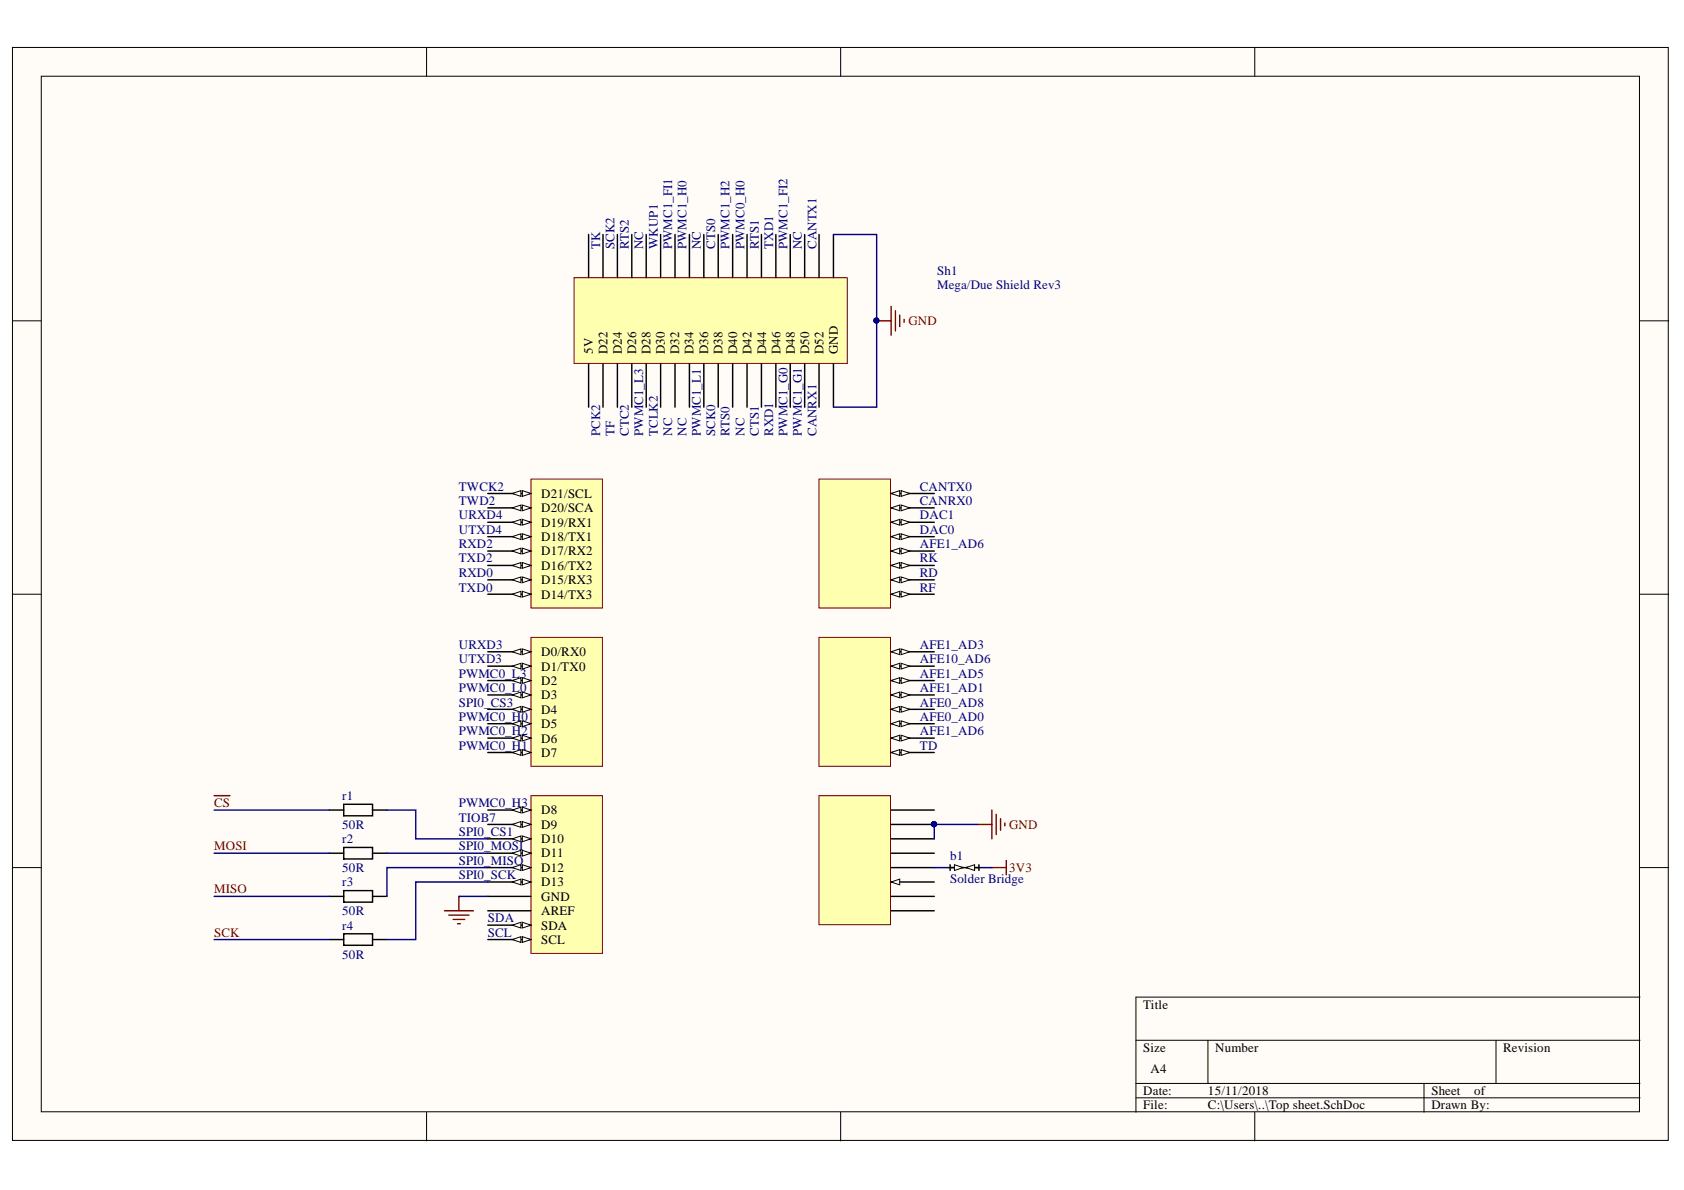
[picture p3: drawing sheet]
<svg xmlns="http://www.w3.org/2000/svg" width="297mm" height="210mm" viewBox="0 0 297 210" stroke-linecap="round" stroke-linejoin="round" font-family="sans-serif">
<g fill="#fffcf8" stroke="#000" stroke-width=".18">
<path d="M2.2 8.4h292.1v192.8h-292.1z"/>
<path d="M7.3 13.4h281.9v182.7h-281.9z"/>
</g>
<g fill="none" stroke="#000" stroke-width=".18">
<path d="M75.2 8.4v5M148.3 8.4v5M221.3 8.4v5M2.2 56.6h5.1M289.3 56.6h5.1M2.2 104.8h5.1M289.3 104.8h5.1M2.2 153h5.1M289.3 153h5.1M289.3 175.9h-88.9v20.3M75.2 196.2v5.1M148.3 196.2v5.1"/>
<path d="M200.4 183.5h88.9M200.4 191.1h88.9M200.4 193.6h88.9M213.1 183.5v7.6M221.3 196.2v5.1M251.2 191.1v5.1M263.9 183.5v7.6"/>
</g>
<g fill="#ffffb0" stroke="#800000" stroke-width=".18">
<path d="M144.4 140.3h12.7v22.8h-12.7z"/>
<path d="M144.4 112.4h12.7v22.8h-12.7z"/>
<path d="M144.4 84.5h12.7v22.8h-12.7z"/>
<path d="M93.7 84.5h12.6v22.8h-12.6z"/>
<path d="M93.7 112.4h12.6v22.8h-12.6z"/>
<path d="M93.7 140.3h12.6v27.9h-12.6z"/>
<path d="M101.3 49h48.2v15.1h-48.2z"/>
</g>
<path d="M157.2 158.1h7.6M157.2 155.6h7.6M157.2 160.6h7.6" fill="none" stroke="#000" stroke-width=".25"/>
<path d="M157.2 155.6l1.5-.5v1z" fill="#fffcf8"/>
<path d="M157.2 155.6l1.5-.5v1z" fill="none" stroke="#000" stroke-width=".18"/>
<path d="M157.2 132.7h7.6M157.2 153h7.6M157.2 150.5h7.6M157.2 148h7.6M157.2 145.4h7.6M157.2 142.9h7.6" fill="none" stroke="#000" stroke-width=".25"/>
<circle cx="164.7" cy="145.4" r=".46" fill="#000080" stroke="#000080" stroke-width=".18"/>
<path d="M157.2 132.7l1.5-.5v1z" fill="#fffcf8"/>
<path d="M157.2 132.7l1.5-.5v1z" fill="none" stroke="#000" stroke-width=".18"/>
<path d="M159 132.2l1.5 .5-1.5 .5z" fill="#fffcf8"/>
<path d="M159 132.2l1.5 .5-1.5 .5z" fill="none" stroke="#000" stroke-width=".18"/>
<path d="M157.2 130.2h7.6" fill="none" stroke="#000" stroke-width=".25"/>
<path d="M157.2 130.2l1.5-.5v1z" fill="#fffcf8"/>
<path d="M157.2 130.2l1.5-.5v1z" fill="none" stroke="#000" stroke-width=".18"/>
<path d="M159 129.7l1.5 .5-1.5 .5z" fill="#fffcf8"/>
<path d="M159 129.7l1.5 .5-1.5 .5z" fill="none" stroke="#000" stroke-width=".18"/>
<path d="M157.2 127.7h7.6" fill="none" stroke="#000" stroke-width=".25"/>
<path d="M157.2 127.7l1.5-.6v1.1z" fill="#fffcf8"/>
<path d="M157.2 127.7l1.5-.6v1.1z" fill="none" stroke="#000" stroke-width=".18"/>
<path d="M159 127.1l1.5 .6-1.5 .5z" fill="#fffcf8"/>
<path d="M159 127.1l1.5 .6-1.5 .5z" fill="none" stroke="#000" stroke-width=".18"/>
<path d="M157.2 125.1h7.6" fill="none" stroke="#000" stroke-width=".25"/>
<path d="M157.2 125.1l1.5-.5v1z" fill="#fffcf8"/>
<path d="M157.2 125.1l1.5-.5v1z" fill="none" stroke="#000" stroke-width=".18"/>
<path d="M159 124.6l1.5 .5-1.5 .5z" fill="#fffcf8"/>
<path d="M159 124.6l1.5 .5-1.5 .5z" fill="none" stroke="#000" stroke-width=".18"/>
<path d="M157.2 122.6h7.6" fill="none" stroke="#000" stroke-width=".25"/>
<path d="M157.2 122.6l1.5-.5v1z" fill="#fffcf8"/>
<path d="M157.2 122.6l1.5-.5v1z" fill="none" stroke="#000" stroke-width=".18"/>
<path d="M159 122.1l1.5 .5-1.5 .5z" fill="#fffcf8"/>
<path d="M159 122.1l1.5 .5-1.5 .5z" fill="none" stroke="#000" stroke-width=".18"/>
<path d="M157.2 120h7.6" fill="none" stroke="#000" stroke-width=".25"/>
<path d="M157.2 120l1.5-.5v1z" fill="#fffcf8"/>
<path d="M157.2 120l1.5-.5v1z" fill="none" stroke="#000" stroke-width=".18"/>
<path d="M159 119.5l1.5 .5-1.5 .5z" fill="#fffcf8"/>
<path d="M159 119.5l1.5 .5-1.5 .5z" fill="none" stroke="#000" stroke-width=".18"/>
<path d="M157.2 117.5h7.6" fill="none" stroke="#000" stroke-width=".25"/>
<path d="M157.2 117.5l1.5-.5v1z" fill="#fffcf8"/>
<path d="M157.2 117.5l1.5-.5v1z" fill="none" stroke="#000" stroke-width=".18"/>
<path d="M159 117l1.5 .5-1.5 .5z" fill="#fffcf8"/>
<path d="M159 117l1.5 .5-1.5 .5z" fill="none" stroke="#000" stroke-width=".18"/>
<path d="M157.2 115h7.6" fill="none" stroke="#000" stroke-width=".25"/>
<path d="M157.2 115l1.5-.5v1z" fill="#fffcf8"/>
<path d="M157.2 115l1.5-.5v1z" fill="none" stroke="#000" stroke-width=".18"/>
<path d="M159 114.5l1.5 .5-1.5 .5z" fill="#fffcf8"/>
<path d="M159 114.5l1.5 .5-1.5 .5z" fill="none" stroke="#000" stroke-width=".18"/>
<path d="M157.2 104.8h7.6" fill="none" stroke="#000" stroke-width=".25"/>
<path d="M157.2 104.8l1.5-.5v1z" fill="#fffcf8"/>
<path d="M157.2 104.8l1.5-.5v1z" fill="none" stroke="#000" stroke-width=".18"/>
<path d="M159 104.3l1.5 .5-1.5 .5z" fill="#fffcf8"/>
<path d="M159 104.3l1.5 .5-1.5 .5z" fill="none" stroke="#000" stroke-width=".18"/>
<path d="M157.2 102.3h7.6" fill="none" stroke="#000" stroke-width=".25"/>
<path d="M157.2 102.3l1.5-.5v1z" fill="#fffcf8"/>
<path d="M157.2 102.3l1.5-.5v1z" fill="none" stroke="#000" stroke-width=".18"/>
<path d="M159 101.8l1.5 .5-1.5 .5z" fill="#fffcf8"/>
<path d="M159 101.8l1.5 .5-1.5 .5z" fill="none" stroke="#000" stroke-width=".18"/>
<path d="M157.2 99.7h7.6" fill="none" stroke="#000" stroke-width=".25"/>
<path d="M157.2 99.7l1.5-.5v1z" fill="#fffcf8"/>
<path d="M157.2 99.7l1.5-.5v1z" fill="none" stroke="#000" stroke-width=".18"/>
<path d="M159 99.2l1.5 .5-1.5 .5z" fill="#fffcf8"/>
<path d="M159 99.2l1.5 .5-1.5 .5z" fill="none" stroke="#000" stroke-width=".18"/>
<path d="M157.2 97.2h7.6" fill="none" stroke="#000" stroke-width=".25"/>
<path d="M157.2 97.2l1.5-.5v1z" fill="#fffcf8"/>
<path d="M157.2 97.2l1.5-.5v1z" fill="none" stroke="#000" stroke-width=".18"/>
<path d="M159 96.7l1.5 .5-1.5 .5z" fill="#fffcf8"/>
<path d="M159 96.7l1.5 .5-1.5 .5z" fill="none" stroke="#000" stroke-width=".18"/>
<path d="M157.2 94.7h7.6" fill="none" stroke="#000" stroke-width=".25"/>
<path d="M157.2 94.7l1.5-.5v1z" fill="#fffcf8"/>
<path d="M157.2 94.7l1.5-.5v1z" fill="none" stroke="#000" stroke-width=".18"/>
<path d="M159 94.2l1.5 .5-1.5 .5z" fill="#fffcf8"/>
<path d="M159 94.2l1.5 .5-1.5 .5z" fill="none" stroke="#000" stroke-width=".18"/>
<path d="M157.2 92.1h7.6" fill="none" stroke="#000" stroke-width=".25"/>
<path d="M157.2 92.1l1.5-.5v1z" fill="#fffcf8"/>
<path d="M157.2 92.1l1.5-.5v1z" fill="none" stroke="#000" stroke-width=".18"/>
<path d="M159 91.6l1.5 .5-1.5 .5z" fill="#fffcf8"/>
<path d="M159 91.6l1.5 .5-1.5 .5z" fill="none" stroke="#000" stroke-width=".18"/>
<path d="M157.2 89.6h7.6" fill="none" stroke="#000" stroke-width=".25"/>
<path d="M157.2 89.6l1.5-.5v1z" fill="#fffcf8"/>
<path d="M157.2 89.6l1.5-.5v1z" fill="none" stroke="#000" stroke-width=".18"/>
<path d="M159 89.1l1.5 .5-1.5 .5z" fill="#fffcf8"/>
<path d="M159 89.1l1.5 .5-1.5 .5z" fill="none" stroke="#000" stroke-width=".18"/>
<path d="M157.2 87h7.6" fill="none" stroke="#000" stroke-width=".25"/>
<path d="M157.2 87l1.5-.5v1.1z" fill="#fffcf8"/>
<path d="M157.2 87l1.5-.5v1.1z" fill="none" stroke="#000" stroke-width=".18"/>
<path d="M159 86.5l1.5 .5-1.5 .6z" fill="#fffcf8"/>
<path d="M159 86.5l1.5 .5-1.5 .6z" fill="none" stroke="#000" stroke-width=".18"/>
<path d="M86 87h7.7" fill="none" stroke="#000" stroke-width=".25"/>
<path d="M92.1 86.5l1.6 .5-1.6 .6z" fill="#fffcf8"/>
<path d="M92.1 86.5l1.6 .5-1.6 .6z" fill="none" stroke="#000" stroke-width=".18"/>
<path d="M90.4 87l1.5-.5v1.1z" fill="#fffcf8"/>
<path d="M90.4 87l1.5-.5v1.1z" fill="none" stroke="#000" stroke-width=".18"/>
<path d="M86 89.6h7.7" fill="none" stroke="#000" stroke-width=".25"/>
<path d="M92.1 89.1l1.6 .5-1.6 .5z" fill="#fffcf8"/>
<path d="M92.1 89.1l1.6 .5-1.6 .5z" fill="none" stroke="#000" stroke-width=".18"/>
<path d="M90.4 89.6l1.5-.5v1z" fill="#fffcf8"/>
<path d="M90.4 89.6l1.5-.5v1z" fill="none" stroke="#000" stroke-width=".18"/>
<path d="M86 92.1h7.7" fill="none" stroke="#000" stroke-width=".25"/>
<path d="M92.1 91.6l1.6 .5-1.6 .5z" fill="#fffcf8"/>
<path d="M92.1 91.6l1.6 .5-1.6 .5z" fill="none" stroke="#000" stroke-width=".18"/>
<path d="M90.4 92.1l1.5-.5v1z" fill="#fffcf8"/>
<path d="M90.4 92.1l1.5-.5v1z" fill="none" stroke="#000" stroke-width=".18"/>
<path d="M86 94.7h7.7" fill="none" stroke="#000" stroke-width=".25"/>
<path d="M92.1 94.2l1.6 .5-1.6 .5z" fill="#fffcf8"/>
<path d="M92.1 94.2l1.6 .5-1.6 .5z" fill="none" stroke="#000" stroke-width=".18"/>
<path d="M90.4 94.7l1.5-.5v1z" fill="#fffcf8"/>
<path d="M90.4 94.7l1.5-.5v1z" fill="none" stroke="#000" stroke-width=".18"/>
<path d="M86 97.2h7.7" fill="none" stroke="#000" stroke-width=".25"/>
<path d="M92.1 96.7l1.6 .5-1.6 .5z" fill="#fffcf8"/>
<path d="M92.1 96.7l1.6 .5-1.6 .5z" fill="none" stroke="#000" stroke-width=".18"/>
<path d="M90.4 97.2l1.5-.5v1z" fill="#fffcf8"/>
<path d="M90.4 97.2l1.5-.5v1z" fill="none" stroke="#000" stroke-width=".18"/>
<path d="M86 99.7h7.7" fill="none" stroke="#000" stroke-width=".25"/>
<path d="M92.1 99.2l1.6 .5-1.6 .5z" fill="#fffcf8"/>
<path d="M92.1 99.2l1.6 .5-1.6 .5z" fill="none" stroke="#000" stroke-width=".18"/>
<path d="M90.4 99.7l1.5-.5v1z" fill="#fffcf8"/>
<path d="M90.4 99.7l1.5-.5v1z" fill="none" stroke="#000" stroke-width=".18"/>
<path d="M86 102.3h7.7" fill="none" stroke="#000" stroke-width=".25"/>
<path d="M92.1 101.8l1.6 .5-1.6 .5z" fill="#fffcf8"/>
<path d="M92.1 101.8l1.6 .5-1.6 .5z" fill="none" stroke="#000" stroke-width=".18"/>
<path d="M90.4 102.3l1.5-.5v1z" fill="#fffcf8"/>
<path d="M90.4 102.3l1.5-.5v1z" fill="none" stroke="#000" stroke-width=".18"/>
<path d="M86 104.8h7.7" fill="none" stroke="#000" stroke-width=".25"/>
<path d="M92.1 104.3l1.6 .5-1.6 .5z" fill="#fffcf8"/>
<path d="M92.1 104.3l1.6 .5-1.6 .5z" fill="none" stroke="#000" stroke-width=".18"/>
<path d="M90.4 104.8l1.5-.5v1z" fill="#fffcf8"/>
<path d="M90.4 104.8l1.5-.5v1z" fill="none" stroke="#000" stroke-width=".18"/>
<path d="M86 115h7.7" fill="none" stroke="#000" stroke-width=".25"/>
<path d="M92.1 114.5l1.6 .5-1.6 .5z" fill="#fffcf8"/>
<path d="M92.1 114.5l1.6 .5-1.6 .5z" fill="none" stroke="#000" stroke-width=".18"/>
<path d="M90.4 115l1.5-.5v1z" fill="#fffcf8"/>
<path d="M90.4 115l1.5-.5v1z" fill="none" stroke="#000" stroke-width=".18"/>
<path d="M86 117.5h7.7" fill="none" stroke="#000" stroke-width=".25"/>
<path d="M92.1 117l1.6 .5-1.6 .5z" fill="#fffcf8"/>
<path d="M92.1 117l1.6 .5-1.6 .5z" fill="none" stroke="#000" stroke-width=".18"/>
<path d="M90.4 117.5l1.5-.5v1z" fill="#fffcf8"/>
<path d="M90.4 117.5l1.5-.5v1z" fill="none" stroke="#000" stroke-width=".18"/>
<path d="M86 120h7.7" fill="none" stroke="#000" stroke-width=".25"/>
<path d="M92.1 119.5l1.6 .5-1.6 .5z" fill="#fffcf8"/>
<path d="M92.1 119.5l1.6 .5-1.6 .5z" fill="none" stroke="#000" stroke-width=".18"/>
<path d="M90.4 120l1.5-.5v1z" fill="#fffcf8"/>
<path d="M90.4 120l1.5-.5v1z" fill="none" stroke="#000" stroke-width=".18"/>
<path d="M86 122.6h7.7" fill="none" stroke="#000" stroke-width=".25"/>
<path d="M92.1 122.1l1.6 .5-1.6 .5z" fill="#fffcf8"/>
<path d="M92.1 122.1l1.6 .5-1.6 .5z" fill="none" stroke="#000" stroke-width=".18"/>
<path d="M90.4 122.6l1.5-.5v1z" fill="#fffcf8"/>
<path d="M90.4 122.6l1.5-.5v1z" fill="none" stroke="#000" stroke-width=".18"/>
<path d="M86 125.1h7.7" fill="none" stroke="#000" stroke-width=".25"/>
<path d="M92.1 124.6l1.6 .5-1.6 .5z" fill="#fffcf8"/>
<path d="M92.1 124.6l1.6 .5-1.6 .5z" fill="none" stroke="#000" stroke-width=".18"/>
<path d="M90.4 125.1l1.5-.5v1z" fill="#fffcf8"/>
<path d="M90.4 125.1l1.5-.5v1z" fill="none" stroke="#000" stroke-width=".18"/>
<path d="M86 127.7h7.7" fill="none" stroke="#000" stroke-width=".25"/>
<path d="M92.1 127.1l1.6 .6-1.6 .5z" fill="#fffcf8"/>
<path d="M92.1 127.1l1.6 .6-1.6 .5z" fill="none" stroke="#000" stroke-width=".18"/>
<path d="M90.4 127.7l1.5-.6v1.1z" fill="#fffcf8"/>
<path d="M90.4 127.7l1.5-.6v1.1z" fill="none" stroke="#000" stroke-width=".18"/>
<path d="M86 130.2h7.7" fill="none" stroke="#000" stroke-width=".25"/>
<path d="M92.1 129.7l1.6 .5-1.6 .5z" fill="#fffcf8"/>
<path d="M92.1 129.7l1.6 .5-1.6 .5z" fill="none" stroke="#000" stroke-width=".18"/>
<path d="M90.4 130.2l1.5-.5v1z" fill="#fffcf8"/>
<path d="M90.4 130.2l1.5-.5v1z" fill="none" stroke="#000" stroke-width=".18"/>
<path d="M86 132.7h7.7" fill="none" stroke="#000" stroke-width=".25"/>
<path d="M92.1 132.2l1.6 .5-1.6 .5z" fill="#fffcf8"/>
<path d="M92.1 132.2l1.6 .5-1.6 .5z" fill="none" stroke="#000" stroke-width=".18"/>
<path d="M90.4 132.7l1.5-.5v1z" fill="#fffcf8"/>
<path d="M90.4 132.7l1.5-.5v1z" fill="none" stroke="#000" stroke-width=".18"/>
<path d="M86 142.9h7.7" fill="none" stroke="#000" stroke-width=".25"/>
<path d="M92.1 142.4l1.6 .5-1.6 .5z" fill="#fffcf8"/>
<path d="M92.1 142.4l1.6 .5-1.6 .5z" fill="none" stroke="#000" stroke-width=".18"/>
<path d="M90.4 142.9l1.5-.5v1z" fill="#fffcf8"/>
<path d="M90.4 142.9l1.5-.5v1z" fill="none" stroke="#000" stroke-width=".18"/>
<path d="M86 145.4h7.7" fill="none" stroke="#000" stroke-width=".25"/>
<path d="M92.1 144.9l1.6 .5-1.6 .5z" fill="#fffcf8"/>
<path d="M92.1 144.9l1.6 .5-1.6 .5z" fill="none" stroke="#000" stroke-width=".18"/>
<path d="M90.4 145.4l1.5-.5v1z" fill="#fffcf8"/>
<path d="M90.4 145.4l1.5-.5v1z" fill="none" stroke="#000" stroke-width=".18"/>
<path d="M86 148h7.7" fill="none" stroke="#000" stroke-width=".25"/>
<path d="M92.1 147.5l1.6 .5-1.6 .5z" fill="#fffcf8"/>
<path d="M92.1 147.5l1.6 .5-1.6 .5z" fill="none" stroke="#000" stroke-width=".18"/>
<path d="M90.4 148l1.5-.5v1z" fill="#fffcf8"/>
<path d="M90.4 148l1.5-.5v1z" fill="none" stroke="#000" stroke-width=".18"/>
<path d="M86 150.5h7.7" fill="none" stroke="#000" stroke-width=".25"/>
<path d="M92.1 150l1.6 .5-1.6 .5z" fill="#fffcf8"/>
<path d="M92.1 150l1.6 .5-1.6 .5z" fill="none" stroke="#000" stroke-width=".18"/>
<path d="M90.4 150.5l1.5-.5v1z" fill="#fffcf8"/>
<path d="M90.4 150.5l1.5-.5v1z" fill="none" stroke="#000" stroke-width=".18"/>
<path d="M86 153h7.7" fill="none" stroke="#000" stroke-width=".25"/>
<path d="M92.1 152.5l1.6 .5-1.6 .5z" fill="#fffcf8"/>
<path d="M92.1 152.5l1.6 .5-1.6 .5z" fill="none" stroke="#000" stroke-width=".18"/>
<path d="M90.4 153l1.5-.5v1z" fill="#fffcf8"/>
<path d="M90.4 153l1.5-.5v1z" fill="none" stroke="#000" stroke-width=".18"/>
<path d="M86 155.6h7.7" fill="none" stroke="#000" stroke-width=".25"/>
<path d="M92.1 155.1l1.6 .5-1.6 .5z" fill="#fffcf8"/>
<path d="M92.1 155.1l1.6 .5-1.6 .5z" fill="none" stroke="#000" stroke-width=".18"/>
<path d="M90.4 155.6l1.5-.5v1z" fill="#fffcf8"/>
<path d="M90.4 155.6l1.5-.5v1z" fill="none" stroke="#000" stroke-width=".18"/>
<path d="M86 158.1h7.7M86 160.6h7.7M86 163.2h7.7" fill="none" stroke="#000" stroke-width=".25"/>
<path d="M92.1 162.7l1.6 .5-1.6 .5z" fill="#fffcf8"/>
<path d="M92.1 162.7l1.6 .5-1.6 .5z" fill="none" stroke="#000" stroke-width=".18"/>
<path d="M90.4 163.2l1.5-.5v1z" fill="#fffcf8"/>
<path d="M90.4 163.2l1.5-.5v1z" fill="none" stroke="#000" stroke-width=".18"/>
<path d="M86 165.7h7.7" fill="none" stroke="#000" stroke-width=".25"/>
<path d="M92.1 165.2l1.6 .5-1.6 .5z" fill="#fffcf8"/>
<path d="M92.1 165.2l1.6 .5-1.6 .5z" fill="none" stroke="#000" stroke-width=".18"/>
<path d="M90.4 165.7l1.5-.5v1z" fill="#fffcf8"/>
<path d="M90.4 165.7l1.5-.5v1z" fill="none" stroke="#000" stroke-width=".18"/>
<g fill="none" stroke="#000" stroke-width=".25">
<path d="M103.8 41.4v7.6M106.4 41.4v7.6M108.9 41.4v7.6M111.4 41.4v7.6M114 41.4v7.6M116.5 41.4v7.6M119.1 41.4v7.6M121.6 41.4v7.6M124.1 41.4v7.6M126.7 41.4v7.6M129.2 41.4v7.6M131.8 41.4v7.6"/>
<path d="M134.3 41.4v7.6M136.9 41.4v7.6M139.4 41.4v7.6M141.9 41.4v7.6M144.5 41.4v7.6M147 41.4v7.6M103.8 64.2v7.6M106.4 64.2v7.6M108.9 64.2v7.6M111.4 64.2v7.6M114 64.2v7.6M116.5 64.2v7.6"/>
<path d="M119.1 64.2v7.6M121.6 64.2v7.6M124.1 64.2v7.6M126.7 64.2v7.6M129.2 64.2v7.6M131.8 64.2v7.6M134.3 64.2v7.6M136.9 64.2v7.6M139.4 64.2v7.6M141.9 64.2v7.6M144.5 64.2v7.6M147 64.2v7.6"/>
<path d="M58.1 158.1h2.5M58.1 150.5h2.5M58.1 142.9h2.5M60.6 157.1h5.1v2h-5.1zM60.6 149.5h5.1v2h-5.1zM60.6 141.9h5.1v2h-5.1zM65.7 158.1h2.6M65.7 150.5h2.6M65.7 142.9h2.6M167.3 153h5.4M167.6 152.5v1M172.7 152.5v1"/>
<path d="M58.1 165.7h2.5M60.6 164.7h5.1v2h-5.1zM65.7 165.7h2.6"/>
</g>
<g fill="#000080" stroke="#000080" stroke-width=".18">
<circle cx="164.7" cy="145.4" r=".46"/>
<circle cx="154.6" cy="56.5" r=".46"/>
</g>
<g fill="none" stroke="#800000" stroke-width=".25">
<path d="M154.6 56.6h2.6M157.2 54.1v5M157.9 54.8v3.6M158.7 55.6v2M159.5 56.3v.5M37.8 140.3h2.8M81 158.1v2.5M172.4 145.4h2.6M175 153h2.5M175 142.9v5.1M175.7 143.6v3.6M176.5 144.4v2"/>
<path d="M177.2 145.2v.5M177.5 151.8v2.5M78.4 160.6h5.1M79.2 161.4h3.5M79.9 162.2h2.1M80.7 162.9h.5"/>
</g>
<path d="M168.4 152.5l1.5 .5-1.5 .5z" fill="#fffcf8"/>
<path d="M168.4 152.5l1.5 .5-1.5 .5z" fill="none" stroke="#000" stroke-width=".18"/>
<path d="M170.4 153h2.5" fill="none" stroke="#000" stroke-width=".25"/>
<path d="M170.4 153l1.5-.5v1z" fill="#fffcf8"/>
<path d="M170.4 153l1.5-.5v1z" fill="none" stroke="#000" stroke-width=".18"/>
<g fill="none" stroke="#000080" stroke-width=".25">
<path d="M147 41.4h7.6v30.4h-7.6M37.8 150.5h20.3M37.8 158.1h20.3M37.8 142.9h20.3M68.3 142.9h5v5.1h12.7M68.3 150.5h17.7M81 158.1h5M86 155.6h-12.7v10.1h-5M86 153h-17.7v5.1M164.8 153h2.5M172.4 145.4h-7.6v2.6M172.9 153h2.1"/>
<path d="M37.8 165.7h20.3"/>
</g>
<g fill="#000080" stroke="#000080" stroke-width=".18">
<circle cx="164.7" cy="145.4" r=".46"/>
<circle cx="154.6" cy="56.5" r=".46"/>
</g>
<g font-size="2.3" fill="#000080">
<text x="105.9" y="43.9" transform="rotate(-90 105.9 43.9)">TK</text>
<text x="108.4" y="43.9" transform="rotate(-90 108.4 43.9)">SCK2</text>
<text x="110.9" y="43.9" transform="rotate(-90 110.9 43.9)">RTS2</text>
<text x="113.5" y="43.9" transform="rotate(-90 113.5 43.9)">NC</text>
<text x="116" y="43.9" transform="rotate(-90 116 43.9)">WKUP1</text>
<text x="118.5" y="43.9" transform="rotate(-90 118.5 43.9)">PWMC1_FI1</text>
<text x="121.1" y="43.9" transform="rotate(-90 121.1 43.9)">PWMC1_H0</text>
<text x="123.6" y="43.9" transform="rotate(-90 123.6 43.9)">NC</text>
<text x="126.2" y="43.9" transform="rotate(-90 126.2 43.9)">CTS0</text>
<text x="128.7" y="43.9" transform="rotate(-90 128.7 43.9)">PWMC1_H2</text>
<text x="131.3" y="43.9" transform="rotate(-90 131.3 43.9)">PWMC0_H0</text>
<text x="133.8" y="43.9" transform="rotate(-90 133.8 43.9)">RTS1</text>
<text x="136.4" y="43.9" transform="rotate(-90 136.4 43.9)">TXD1</text>
<text x="138.9" y="43.9" transform="rotate(-90 138.9 43.9)">PWMC1_FI2</text>
<text x="141.5" y="43.9" transform="rotate(-90 141.5 43.9)">NC</text>
<text x="144" y="43.9" transform="rotate(-90 144 43.9)">CANTX1</text>
<text x="165.3" y="48.5">Sh1</text>
<text x="165.3" y="51.1">Mega/Due Shield Rev3</text>
<text x="105.9" y="76.9" transform="rotate(-90 105.9 76.9)">PCK2</text>
<text x="108.4" y="76.9" transform="rotate(-90 108.4 76.9)">TF</text>
<text x="110.9" y="76.9" transform="rotate(-90 110.9 76.9)">CTC2</text>
<text x="113.5" y="76.9" transform="rotate(-90 113.5 76.9)">PWMC1_L3</text>
<text x="116" y="76.9" transform="rotate(-90 116 76.9)">TCLK2</text>
<text x="118.5" y="76.9" transform="rotate(-90 118.5 76.9)">NC</text>
<text x="121.1" y="76.9" transform="rotate(-90 121.1 76.9)">NC</text>
<text x="123.6" y="76.9" transform="rotate(-90 123.6 76.9)">PWMC1_L1</text>
<text x="126.2" y="76.9" transform="rotate(-90 126.2 76.9)">SCK0</text>
<text x="128.7" y="76.9" transform="rotate(-90 128.7 76.9)">RTS0</text>
<text x="131.3" y="76.9" transform="rotate(-90 131.3 76.9)">NC</text>
<text x="133.8" y="76.9" transform="rotate(-90 133.8 76.9)">CTS1</text>
<text x="136.4" y="76.9" transform="rotate(-90 136.4 76.9)">RXD1</text>
<text x="138.9" y="76.9" transform="rotate(-90 138.9 76.9)">PWMC1_G0</text>
<text x="141.5" y="76.9" transform="rotate(-90 141.5 76.9)">PWMC1_G1</text>
<text x="144" y="76.9" transform="rotate(-90 144 76.9)">CANRX1</text>
<text x="80.9" y="89.1">TWD2</text>
<text x="80.9" y="86.5">TWCK2</text>
<text x="162.3" y="89.1">CANRX0</text>
<text x="162.3" y="86.5">CANTX0</text>
<text x="80.9" y="94.1">UTXD4</text>
<text x="80.9" y="91.6">URXD4</text>
<text x="162.3" y="94.1">DAC0</text>
<text x="162.3" y="91.6">DAC1</text>
<text x="80.9" y="101.7">RXD0</text>
<text x="80.9" y="96.7">RXD2</text>
<text x="80.9" y="99.2">TXD2</text>
<text x="162.3" y="101.7">RD</text>
<text x="162.3" y="99.2">RK</text>
<text x="162.3" y="96.7">AFE1_AD6</text>
<text x="80.9" y="104.4">TXD0</text>
<text x="162.3" y="104.4">RF</text>
<text x="80.9" y="119.6">PWMC0_L3</text>
<text x="80.9" y="117">UTXD3</text>
<text x="80.9" y="114.5">URXD3</text>
<text x="162.3" y="119.6">AFE1_AD5</text>
<text x="162.3" y="117">AFE10_AD6</text>
<text x="162.3" y="114.5">AFE1_AD3</text>
<text x="80.9" y="124.6">SPI0_CS3</text>
<text x="80.9" y="122.1">PWMC0_L0</text>
<text x="162.3" y="124.6">AFE0_AD8</text>
<text x="162.3" y="122.1">AFE1_AD1</text>
<text x="80.9" y="129.7">PWMC0_H2</text>
<text x="80.9" y="127.2">PWMC0_H0</text>
<text x="162.3" y="129.7">AFE1_AD6</text>
<text x="162.3" y="127.2">AFE0_AD0</text>
<text x="80.9" y="132.2">PWMC0_H1</text>
<text x="162.3" y="132.2">TD</text>
<text x="60.4" y="141.1">r1</text>
<text x="80.9" y="142.4">PWMC0_H3</text>
<text x="60.4" y="148.7">r2</text>
<text x="60.4" y="146.2">50R</text>
<text x="80.9" y="150">SPI0_MOSI</text>
<text x="80.9" y="147.4">SPI0_CS1</text>
<text x="80.9" y="144.9">TIOB7</text>
<text x="60.4" y="153.8">50R</text>
<text x="80.9" y="155">SPI0_SCK</text>
<text x="80.9" y="152.5">SPI0_MISO</text>
<text x="167.6" y="151.8">b1</text>
<text x="167.6" y="155.8">Solder Bridge</text>
<text x="60.4" y="156.3">r3</text>
<text x="60.4" y="161.4">50R</text>
<text x="60.4" y="164">r4</text>
<text x="86.1" y="165.3">SCL</text>
<text x="86.1" y="162.7">SDA</text>
<text x="60.4" y="169.1">50R</text>
</g>
<g font-size="2.3" fill="#800000">
<text x="160.2" y="57.4">GND</text>
<text x="37.8" y="142.4">CS</text>
<text x="37.8" y="150">MOSI</text>
<text x="178" y="146.2">GND</text>
<text x="178" y="153.8">3V3</text>
<text x="37.8" y="157.6">MISO</text>
<text x="37.8" y="165.3">SCK</text>
</g>
<g font-size="2.3">
<text x="104.6" y="62.5" transform="rotate(-90 104.6 62.5)">5V</text>
<text x="107.1" y="62.5" transform="rotate(-90 107.1 62.5)">D22</text>
<text x="109.7" y="62.5" transform="rotate(-90 109.7 62.5)">D24</text>
<text x="112.2" y="62.5" transform="rotate(-90 112.2 62.5)">D26</text>
<text x="114.7" y="62.5" transform="rotate(-90 114.7 62.5)">D28</text>
<text x="117.3" y="62.5" transform="rotate(-90 117.3 62.5)">D30</text>
<text x="119.8" y="62.5" transform="rotate(-90 119.8 62.5)">D32</text>
<text x="122.3" y="62.5" transform="rotate(-90 122.3 62.5)">D34</text>
<text x="124.9" y="62.5" transform="rotate(-90 124.9 62.5)">D36</text>
<text x="127.4" y="62.5" transform="rotate(-90 127.4 62.5)">D38</text>
<text x="130" y="62.5" transform="rotate(-90 130 62.5)">D40</text>
<text x="132.6" y="62.5" transform="rotate(-90 132.6 62.5)">D42</text>
<text x="135.1" y="62.5" transform="rotate(-90 135.1 62.5)">D44</text>
<text x="137.7" y="62.5" transform="rotate(-90 137.7 62.5)">D46</text>
<text x="140.2" y="62.5" transform="rotate(-90 140.2 62.5)">D48</text>
<text x="142.7" y="62.5" transform="rotate(-90 142.7 62.5)">D50</text>
<text x="145.3" y="62.5" transform="rotate(-90 145.3 62.5)">D52</text>
<text x="147.8" y="62.5" transform="rotate(-90 147.8 62.5)">GND</text>
<text x="95.5" y="87.8">D21/SCL</text>
<text x="95.5" y="90.3">D20/SCA</text>
<text x="95.5" y="92.9">D19/RX1</text>
<text x="95.5" y="95.4">D18/TX1</text>
<text x="95.5" y="97.9">D17/RX2</text>
<text x="95.5" y="100.5">D16/TX2</text>
<text x="95.5" y="103">D15/RX3</text>
<text x="95.5" y="105.6">D14/TX3</text>
<text x="95.5" y="115.8">D0/RX0</text>
<text x="95.5" y="118.3">D1/TX0</text>
<text x="95.5" y="120.8">D2</text>
<text x="95.5" y="123.4">D3</text>
<text x="95.5" y="125.9">D4</text>
<text x="95.5" y="128.4">D5</text>
<text x="95.5" y="131">D6</text>
<text x="95.5" y="133.5">D7</text>
<text x="95.5" y="143.6">D8</text>
<text x="95.5" y="146.2">D9</text>
<text x="95.5" y="148.7">D10</text>
<text x="95.5" y="151.2">D11</text>
<text x="95.5" y="153.8">D12</text>
<text x="95.5" y="156.3">D13</text>
<text x="95.5" y="158.8">GND</text>
<text x="95.5" y="161.4">AREF</text>
<text x="95.5" y="164">SDA</text>
<text x="95.5" y="166.5">SCL</text>
<text x="201.7" y="177.9">Title</text>
<text x="201.7" y="185.5">Size</text>
<text x="214.3" y="185.5">Number</text>
<text x="265.2" y="185.5">Revision</text>
<text x="202.9" y="189.3">A4</text>
<text x="201.7" y="193.1">Date:</text>
<text x="201.7" y="195.7">File:</text>
<text x="213.1" y="193.1">15/11/2018</text>
<text x="213.1" y="195.7">C:\Users\..\Top sheet.SchDoc</text>
<text x="252.5" y="193.1">Sheet</text>
<text x="252.5" y="195.7">Drawn By:</text>
<text x="260" y="193.1">of</text>
</g>
</svg>
